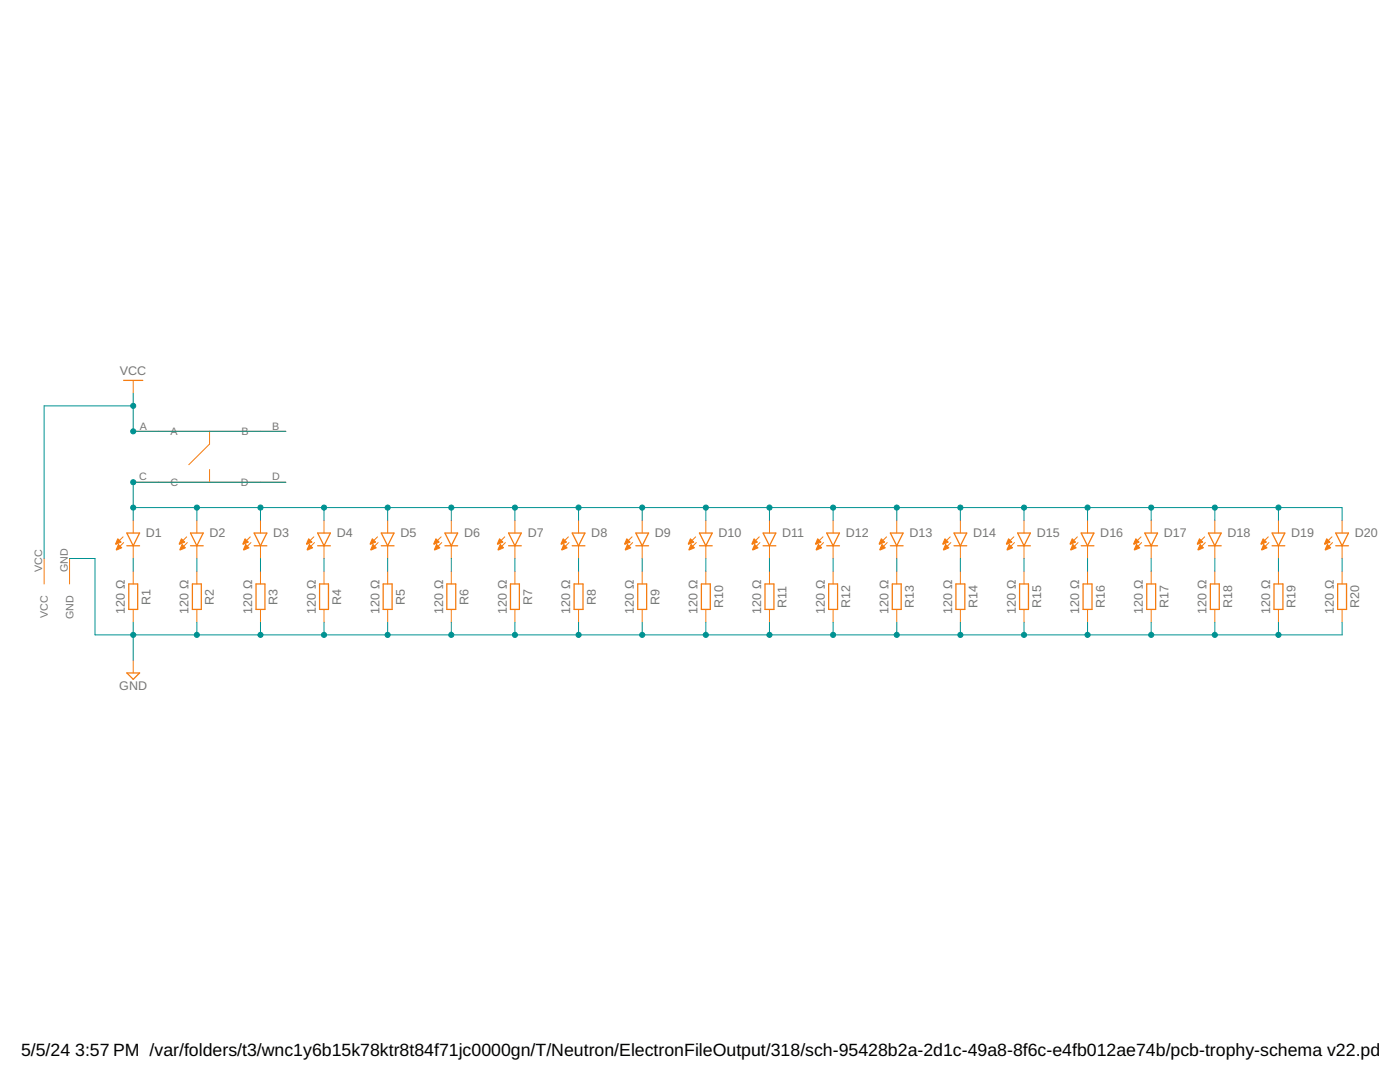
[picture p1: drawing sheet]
<svg xmlns="http://www.w3.org/2000/svg" width="279mm" height="216mm" viewBox="0 0 279 216" stroke-linecap="round" stroke-linejoin="round" font-family="sans-serif">
<g fill="none" stroke="#f57c10" stroke-width=".25">
<path d="M24.7 75.9h3.8M25.3 106.4h2.6l-1.3 2.5zM25.3 108.9h2.6M25.7 116.5h1.8v5.1h-1.8zM38 108.9h2.6M38 106.4h2.6l-1.3 2.5zM38.4 116.5h1.8v5.1h-1.8zM50.7 108.9h2.6M50.7 106.4h2.6l-1.3 2.5zM51.1 116.5h1.8v5.1h-1.8zM63.4 108.9h2.5M63.4 106.4h2.5l-1.2 2.5z"/>
<path d="M63.8 116.5h1.8v5.1h-1.8zM76.1 108.9h2.5M76.1 106.4h2.5l-1.2 2.5zM76.5 116.5h1.8v5.1h-1.8zM88.8 108.9h2.5M88.8 106.4h2.5l-1.2 2.5zM89.2 116.5h1.8v5.1h-1.8zM101.5 108.9h2.5M101.5 106.4h2.5l-1.2 2.5zM101.9 116.5h1.8v5.1h-1.8zM114.2 108.9h2.5M114.2 106.4h2.5l-1.2 2.5z"/>
<path d="M114.6 116.5h1.8v5.1h-1.8zM126.9 108.9h2.5M126.9 106.4h2.5l-1.2 2.5zM127.3 116.5h1.8v5.1h-1.8zM139.6 108.9h2.5M139.6 106.4h2.5l-1.2 2.5zM140 116.5h1.8v5.1h-1.8zM152.3 108.9h2.5M152.3 106.4h2.5l-1.2 2.5zM152.7 116.5h1.8v5.1h-1.8zM165 108.9h2.5M165 106.4h2.5l-1.2 2.5z"/>
<path d="M165.4 116.5h1.8v5.1h-1.8zM177.7 108.9h2.5M177.7 106.4h2.5l-1.2 2.5zM178.1 116.5h1.8v5.1h-1.8zM190.4 108.9h2.5M190.4 106.4h2.5l-1.2 2.5zM190.8 116.5h1.8v5.1h-1.8zM203.1 108.9h2.5M203.1 106.4h2.5l-1.2 2.5zM203.5 116.5h1.8v5.1h-1.8zM215.8 108.9h2.5M215.8 106.4h2.5l-1.3 2.5z"/>
<path d="M216.2 116.5h1.7v5.1h-1.7zM228.5 108.9h2.5M228.5 106.4h2.5l-1.3 2.5zM228.9 116.5h1.7v5.1h-1.7zM241.2 108.9h2.5M241.2 106.4h2.5l-1.3 2.5zM241.6 116.5h1.7v5.1h-1.7zM253.9 108.9h2.5M253.9 106.4h2.5l-1.3 2.5zM254.3 116.5h1.7v5.1h-1.7zM266.6 108.9h2.5M266.6 106.4h2.5l-1.3 2.5z"/>
<path d="M267 116.5h1.7v5.1h-1.7zM25.3 134.3h2.6l-1.3 1.3z"/>
</g>
<g fill="none" stroke="#f57c10" stroke-width=".2">
<path d="M26.6 75.9v2.5M26.6 86.1h30.4M26.6 96.2h30.4M41.8 86.1v2.5l-4.1 4.1M41.8 93.7v2.5M8.8 111.4v5.1M13.9 111.4v5.1M24.6 107.1l-1.4 1.4M24.7 108.3l-1.4 1.4M26.6 103.8v2.6M26.6 108.9v2.5M26.6 114v2.5"/>
<path d="M37.3 107.1l-1.4 1.4M37.4 108.3l-1.4 1.4M39.3 103.8v2.6M39.3 108.9v2.5M39.3 114v2.5M50 107.1l-1.4 1.4M50.1 108.3l-1.4 1.4M52 103.8v2.6M52 108.9v2.5M52 114v2.5M62.6 107.1l-1.4 1.4M62.8 108.3l-1.4 1.4"/>
<path d="M64.7 103.8v2.6M64.7 108.9v2.5M64.7 114v2.5M75.3 107.1l-1.4 1.4M75.5 108.3l-1.4 1.4M77.4 103.8v2.6M77.4 108.9v2.5M77.4 114v2.5M88 107.1l-1.4 1.4M88.2 108.3l-1.4 1.4M90.1 103.8v2.6M90.1 108.9v2.5"/>
<path d="M90.1 114v2.5M100.7 107.1l-1.4 1.4M100.9 108.3l-1.4 1.4M102.8 103.8v2.6M102.8 108.9v2.5M102.8 114v2.5M113.4 107.1l-1.4 1.4M113.6 108.3l-1.4 1.4M115.5 103.8v2.6M115.5 108.9v2.5M115.5 114v2.5M126.1 107.1l-1.4 1.4"/>
<path d="M126.3 108.3l-1.4 1.4M128.2 103.8v2.6M128.2 108.9v2.5M128.2 114v2.5M138.8 107.1l-1.4 1.4M139 108.3l-1.4 1.4M140.9 103.8v2.6M140.9 108.9v2.5M140.9 114v2.5M151.5 107.1l-1.4 1.4M151.7 108.3l-1.4 1.4M153.6 103.8v2.6"/>
<path d="M153.6 108.9v2.5M153.6 114v2.5M164.2 107.1l-1.4 1.4M164.4 108.3l-1.4 1.4M166.3 103.8v2.6M166.3 108.9v2.5M166.3 114v2.5M176.9 107.1l-1.4 1.4M177.1 108.3l-1.4 1.4M179 103.8v2.6M179 108.9v2.5M179 114v2.5"/>
<path d="M189.6 107.1l-1.4 1.4M189.8 108.3l-1.4 1.4M191.7 103.8v2.6M191.7 108.9v2.5M191.7 114v2.5M202.3 107.1l-1.4 1.4M202.5 108.3l-1.4 1.4M204.4 103.8v2.6M204.4 108.9v2.5M204.4 114v2.5M215 107.1l-1.4 1.4M215.1 108.3l-1.3 1.4"/>
<path d="M217 103.8v2.6M217 108.9v2.5M217 114v2.5M227.7 107.1l-1.4 1.4M227.8 108.3l-1.4 1.4M229.7 103.8v2.6M229.7 108.9v2.5M229.7 114v2.5M240.4 107.1l-1.4 1.4M240.5 108.3l-1.4 1.4M242.4 103.8v2.6M242.4 108.9v2.5"/>
<path d="M242.4 114v2.5M253.1 107.1l-1.4 1.4M253.2 108.3l-1.4 1.4M255.1 103.8v2.6M255.1 108.9v2.5M255.1 114v2.5M265.8 107.1l-1.4 1.4M265.9 108.3l-1.4 1.4M267.8 103.8v2.6M267.8 108.9v2.5M267.8 114v2.5M26.6 121.6v2.5"/>
<path d="M26.6 131.7v2.6M39.3 121.6v2.5M52 121.6v2.5M64.7 121.6v2.5M77.4 121.6v2.5M90.1 121.6v2.5M102.8 121.6v2.5M115.5 121.6v2.5M128.2 121.6v2.5M140.9 121.6v2.5M153.6 121.6v2.5M166.3 121.6v2.5"/>
<path d="M179 121.6v2.5M191.7 121.6v2.5M204.4 121.6v2.5M217 121.6v2.5M229.7 121.6v2.5M242.4 121.6v2.5M255.1 121.6v2.5M267.8 121.6v2.5"/>
</g>
<g fill="#f57c10" stroke="#f57c10" stroke-width=".2">
<path d="M23.5 107.5l.7 .7-1.1 .4z" fill-rule="evenodd"/>
<path d="M23.6 108.6l.7 .7-1 .5z" fill-rule="evenodd"/>
<path d="M36.2 107.5l.7 .7-1.1 .4z" fill-rule="evenodd"/>
<path d="M36.3 108.6l.7 .7-1 .5z" fill-rule="evenodd"/>
<path d="M48.9 107.5l.7 .7-1.1 .4z" fill-rule="evenodd"/>
<path d="M49 108.6l.7 .7-1 .5z" fill-rule="evenodd"/>
<path d="M61.6 107.5l.7 .7-1.1 .4z" fill-rule="evenodd"/>
<path d="M61.7 108.6l.7 .7-1 .5z" fill-rule="evenodd"/>
<path d="M74.3 107.5l.7 .7-1.1 .4z" fill-rule="evenodd"/>
<path d="M74.4 108.6l.7 .7-1 .5z" fill-rule="evenodd"/>
<path d="M87 107.5l.7 .7-1.1 .4z" fill-rule="evenodd"/>
<path d="M87.1 108.6l.7 .7-1 .5z" fill-rule="evenodd"/>
<path d="M99.7 107.5l.7 .7-1.1 .4z" fill-rule="evenodd"/>
<path d="M99.8 108.6l.7 .7-1.1 .5z" fill-rule="evenodd"/>
<path d="M112.4 107.5l.7 .7-1.1 .4z" fill-rule="evenodd"/>
<path d="M112.5 108.6l.7 .7-1.1 .5z" fill-rule="evenodd"/>
<path d="M125.1 107.5l.7 .7-1.1 .4z" fill-rule="evenodd"/>
<path d="M125.2 108.6l.7 .7-1.1 .5z" fill-rule="evenodd"/>
<path d="M137.8 107.5l.7 .7-1.1 .4z" fill-rule="evenodd"/>
<path d="M137.9 108.6l.7 .7-1.1 .5z" fill-rule="evenodd"/>
<path d="M150.5 107.5l.7 .7-1.1 .4z" fill-rule="evenodd"/>
<path d="M150.6 108.6l.7 .7-1.1 .5z" fill-rule="evenodd"/>
<path d="M163.2 107.5l.7 .7-1.1 .4z" fill-rule="evenodd"/>
<path d="M163.3 108.6l.7 .7-1.1 .5z" fill-rule="evenodd"/>
<path d="M175.9 107.5l.7 .7-1.1 .4z" fill-rule="evenodd"/>
<path d="M176 108.6l.7 .7-1.1 .5z" fill-rule="evenodd"/>
<path d="M188.6 107.5l.7 .7-1.1 .4z" fill-rule="evenodd"/>
<path d="M188.7 108.6l.7 .7-1.1 .5z" fill-rule="evenodd"/>
<path d="M201.3 107.5l.6 .7-1 .4z" fill-rule="evenodd"/>
<path d="M201.4 108.6l.7 .7-1.1 .5z" fill-rule="evenodd"/>
<path d="M214 107.5l.6 .7-1 .4z" fill-rule="evenodd"/>
<path d="M214.1 108.6l.7 .7-1.1 .5z" fill-rule="evenodd"/>
<path d="M226.7 107.5l.6 .7-1 .4z" fill-rule="evenodd"/>
<path d="M226.8 108.6l.7 .7-1.1 .5z" fill-rule="evenodd"/>
<path d="M239.4 107.5l.6 .7-1 .4z" fill-rule="evenodd"/>
<path d="M239.5 108.6l.7 .7-1.1 .5z" fill-rule="evenodd"/>
<path d="M252.1 107.5l.6 .7-1 .4z" fill-rule="evenodd"/>
<path d="M252.2 108.6l.7 .7-1.1 .5z" fill-rule="evenodd"/>
<path d="M264.8 107.5l.6 .7-1 .4z" fill-rule="evenodd"/>
<path d="M264.9 108.6l.7 .7-1.1 .5z" fill-rule="evenodd"/>
</g>
<g fill="none" stroke="#009292" stroke-width=".2">
<path d="M26.6 78.4v7.7h30.4M26.6 81h-17.8v30.4M57 96.2h-30.4v7.6M13.9 111.4h5.1v15.3h248.8v-2.6M26.6 111.4v2.6M26.6 101.3h241.2v2.5M39.3 101.3v2.5M39.3 111.4v2.6M52 101.3v2.5M52 111.4v2.6M64.7 101.3v2.5M64.7 111.4v2.6"/>
<path d="M77.4 101.3v2.5M77.4 111.4v2.6M90.1 101.3v2.5M90.1 111.4v2.6M102.8 101.3v2.5M102.8 111.4v2.6M115.5 101.3v2.5M115.5 111.4v2.6M128.2 101.3v2.5M128.2 111.4v2.6M140.9 101.3v2.5M140.9 111.4v2.6"/>
<path d="M153.6 101.3v2.5M153.6 111.4v2.6M166.3 101.3v2.5M166.3 111.4v2.6M179 101.3v2.5M179 111.4v2.6M191.7 101.3v2.5M191.7 111.4v2.6M204.4 101.3v2.5M204.4 111.4v2.6M217 101.3v2.5M217 111.4v2.6"/>
<path d="M229.7 101.3v2.5M229.7 111.4v2.6M242.4 101.3v2.5M242.4 111.4v2.6M255.1 101.3v2.5M255.1 111.4v2.6M267.8 111.4v2.6M26.6 124.1v7.6M39.3 124.1v2.6M52 124.1v2.6M64.7 124.1v2.6M77.4 124.1v2.6"/>
<path d="M90.1 124.1v2.6M102.8 124.1v2.6M115.5 124.1v2.6M128.2 124.1v2.6M140.9 124.1v2.6M153.6 124.1v2.6M166.3 124.1v2.6M179 124.1v2.6M191.7 124.1v2.6M204.4 124.1v2.6M217 124.1v2.6M229.7 124.1v2.6"/>
<path d="M242.4 124.1v2.6M255.1 124.1v2.6"/>
</g>
<g fill="#009292" stroke="#009292" stroke-width=".2">
<circle cx="26.6" cy="81" r=".51"/>
<circle cx="26.6" cy="86.1" r=".51"/>
<circle cx="26.6" cy="126.7" r=".51"/>
<circle cx="255.1" cy="126.7" r=".51"/>
<circle cx="242.4" cy="126.7" r=".51"/>
<circle cx="229.7" cy="126.7" r=".51"/>
<circle cx="217" cy="126.7" r=".51"/>
<circle cx="204.4" cy="126.7" r=".51"/>
<circle cx="191.7" cy="126.7" r=".51"/>
<circle cx="179" cy="126.7" r=".51"/>
<circle cx="166.3" cy="126.7" r=".51"/>
<circle cx="153.6" cy="126.7" r=".51"/>
<circle cx="140.9" cy="126.7" r=".51"/>
<circle cx="128.2" cy="126.7" r=".51"/>
<circle cx="115.5" cy="126.7" r=".51"/>
<circle cx="102.8" cy="126.7" r=".51"/>
<circle cx="90.1" cy="126.7" r=".51"/>
<circle cx="77.4" cy="126.7" r=".51"/>
<circle cx="64.7" cy="126.7" r=".51"/>
<circle cx="52" cy="126.7" r=".51"/>
<circle cx="39.3" cy="126.7" r=".51"/>
<circle cx="26.6" cy="96.2" r=".51"/>
<circle cx="39.3" cy="101.3" r=".51"/>
<circle cx="52" cy="101.3" r=".51"/>
<circle cx="64.7" cy="101.3" r=".51"/>
<circle cx="77.4" cy="101.3" r=".51"/>
<circle cx="90.1" cy="101.3" r=".51"/>
<circle cx="102.8" cy="101.3" r=".51"/>
<circle cx="115.5" cy="101.3" r=".51"/>
<circle cx="128.2" cy="101.3" r=".51"/>
<circle cx="140.9" cy="101.3" r=".51"/>
<circle cx="153.6" cy="101.3" r=".51"/>
<circle cx="166.3" cy="101.3" r=".51"/>
<circle cx="179" cy="101.3" r=".51"/>
<circle cx="191.7" cy="101.3" r=".51"/>
<circle cx="204.4" cy="101.3" r=".51"/>
<circle cx="217" cy="101.3" r=".51"/>
<circle cx="229.7" cy="101.3" r=".51"/>
<circle cx="242.4" cy="101.3" r=".51"/>
<circle cx="255.1" cy="101.3" r=".51"/>
<circle cx="26.6" cy="101.3" r=".51"/>
</g>
<g font-size="3.5">
<text x="4.2" y="210.7">5/5/24</text>
<text x="15" y="210.7">3:57 PM /var/folders/t3/wnc1y6b15k78ktr8t84f71jc0000gn/T/Neutron/ElectronFileOutput/318/sch-95428b2a-2d1c-49a8-8f6c-e4fb012ae74b/pcb-trophy-schema v22.pdf (S</text>
</g>
<g font-size="2.5" fill="#757575">
<text x="23.9" y="74.9">VCC</text>
<text x="29.1" y="107.1">D1</text>
<text x="41.8" y="107.1">D2</text>
<text x="54.5" y="107.1">D3</text>
<text x="67.2" y="107.1">D4</text>
<text x="79.9" y="107.1">D5</text>
<text x="92.6" y="107.1">D6</text>
<text x="105.3" y="107.1">D7</text>
<text x="118" y="107.1">D8</text>
<text x="130.7" y="107.1">D9</text>
<text x="143.4" y="107.1">D10</text>
<text x="156.1" y="107.1">D11</text>
<text x="168.8" y="107.1">D12</text>
<text x="181.5" y="107.1">D13</text>
<text x="194.2" y="107.1">D14</text>
<text x="206.9" y="107.1">D15</text>
<text x="219.6" y="107.1">D16</text>
<text x="232.3" y="107.1">D17</text>
<text x="245" y="107.1">D18</text>
<text x="257.7" y="107.1">D19</text>
<text x="270.4" y="107.1">D20</text>
<text x="24.9" y="122.4" transform="rotate(-90 24.9 122.4)">120 Ω</text>
<text x="30" y="120.7" transform="rotate(-90 30 120.7)">R1</text>
<text x="37.6" y="122.4" transform="rotate(-90 37.6 122.4)">120 Ω</text>
<text x="42.7" y="120.7" transform="rotate(-90 42.7 120.7)">R2</text>
<text x="50.3" y="122.4" transform="rotate(-90 50.3 122.4)">120 Ω</text>
<text x="55.4" y="120.7" transform="rotate(-90 55.4 120.7)">R3</text>
<text x="63" y="122.4" transform="rotate(-90 63 122.4)">120 Ω</text>
<text x="68.1" y="120.7" transform="rotate(-90 68.1 120.7)">R4</text>
<text x="75.7" y="122.4" transform="rotate(-90 75.7 122.4)">120 Ω</text>
<text x="80.8" y="120.7" transform="rotate(-90 80.8 120.7)">R5</text>
<text x="88.4" y="122.4" transform="rotate(-90 88.4 122.4)">120 Ω</text>
<text x="93.5" y="120.7" transform="rotate(-90 93.5 120.7)">R6</text>
<text x="101.1" y="122.4" transform="rotate(-90 101.1 122.4)">120 Ω</text>
<text x="106.2" y="120.7" transform="rotate(-90 106.2 120.7)">R7</text>
<text x="113.8" y="122.4" transform="rotate(-90 113.8 122.4)">120 Ω</text>
<text x="118.9" y="120.7" transform="rotate(-90 118.9 120.7)">R8</text>
<text x="126.5" y="122.4" transform="rotate(-90 126.5 122.4)">120 Ω</text>
<text x="131.6" y="120.7" transform="rotate(-90 131.6 120.7)">R9</text>
<text x="139.2" y="122.4" transform="rotate(-90 139.2 122.4)">120 Ω</text>
<text x="144.3" y="121.3" transform="rotate(-90 144.3 121.3)">R10</text>
<text x="151.9" y="122.4" transform="rotate(-90 151.9 122.4)">120 Ω</text>
<text x="157" y="121.3" transform="rotate(-90 157 121.3)">R11</text>
<text x="164.6" y="122.4" transform="rotate(-90 164.6 122.4)">120 Ω</text>
<text x="169.7" y="121.3" transform="rotate(-90 169.7 121.3)">R12</text>
<text x="177.3" y="122.4" transform="rotate(-90 177.3 122.4)">120 Ω</text>
<text x="182.4" y="121.3" transform="rotate(-90 182.4 121.3)">R13</text>
<text x="190" y="122.4" transform="rotate(-90 190 122.4)">120 Ω</text>
<text x="195.1" y="121.3" transform="rotate(-90 195.1 121.3)">R14</text>
<text x="202.7" y="122.4" transform="rotate(-90 202.7 122.4)">120 Ω</text>
<text x="207.8" y="121.3" transform="rotate(-90 207.8 121.3)">R15</text>
<text x="215.4" y="122.4" transform="rotate(-90 215.4 122.4)">120 Ω</text>
<text x="220.5" y="121.3" transform="rotate(-90 220.5 121.3)">R16</text>
<text x="228.1" y="122.4" transform="rotate(-90 228.1 122.4)">120 Ω</text>
<text x="233.2" y="121.3" transform="rotate(-90 233.2 121.3)">R17</text>
<text x="240.8" y="122.4" transform="rotate(-90 240.8 122.4)">120 Ω</text>
<text x="245.9" y="121.3" transform="rotate(-90 245.9 121.3)">R18</text>
<text x="253.5" y="122.4" transform="rotate(-90 253.5 122.4)">120 Ω</text>
<text x="258.6" y="121.3" transform="rotate(-90 258.6 121.3)">R19</text>
<text x="266.2" y="122.4" transform="rotate(-90 266.2 122.4)">120 Ω</text>
<text x="271.3" y="121.3" transform="rotate(-90 271.3 121.3)">R20</text>
<text x="23.8" y="137.7">GND</text>
</g>
<g font-size="2.1" fill="#757575">
<text x="27.9" y="85.7">A</text>
<text x="34" y="86.8">A</text>
<text x="48.2" y="86.8">B</text>
<text x="54.3" y="85.7">B</text>
<text x="27.8" y="95.9">C</text>
<text x="54.3" y="95.9">D</text>
<text x="34" y="97">C</text>
<text x="48.1" y="97">D</text>
<text x="8.4" y="114.2" transform="rotate(-90 8.4 114.2)">VCC</text>
<text x="13.5" y="114.2" transform="rotate(-90 13.5 114.2)">GND</text>
<text x="9.6" y="123.4" transform="rotate(-90 9.6 123.4)">VCC</text>
<text x="14.6" y="123.6" transform="rotate(-90 14.6 123.6)">GND</text>
</g>
</svg>
